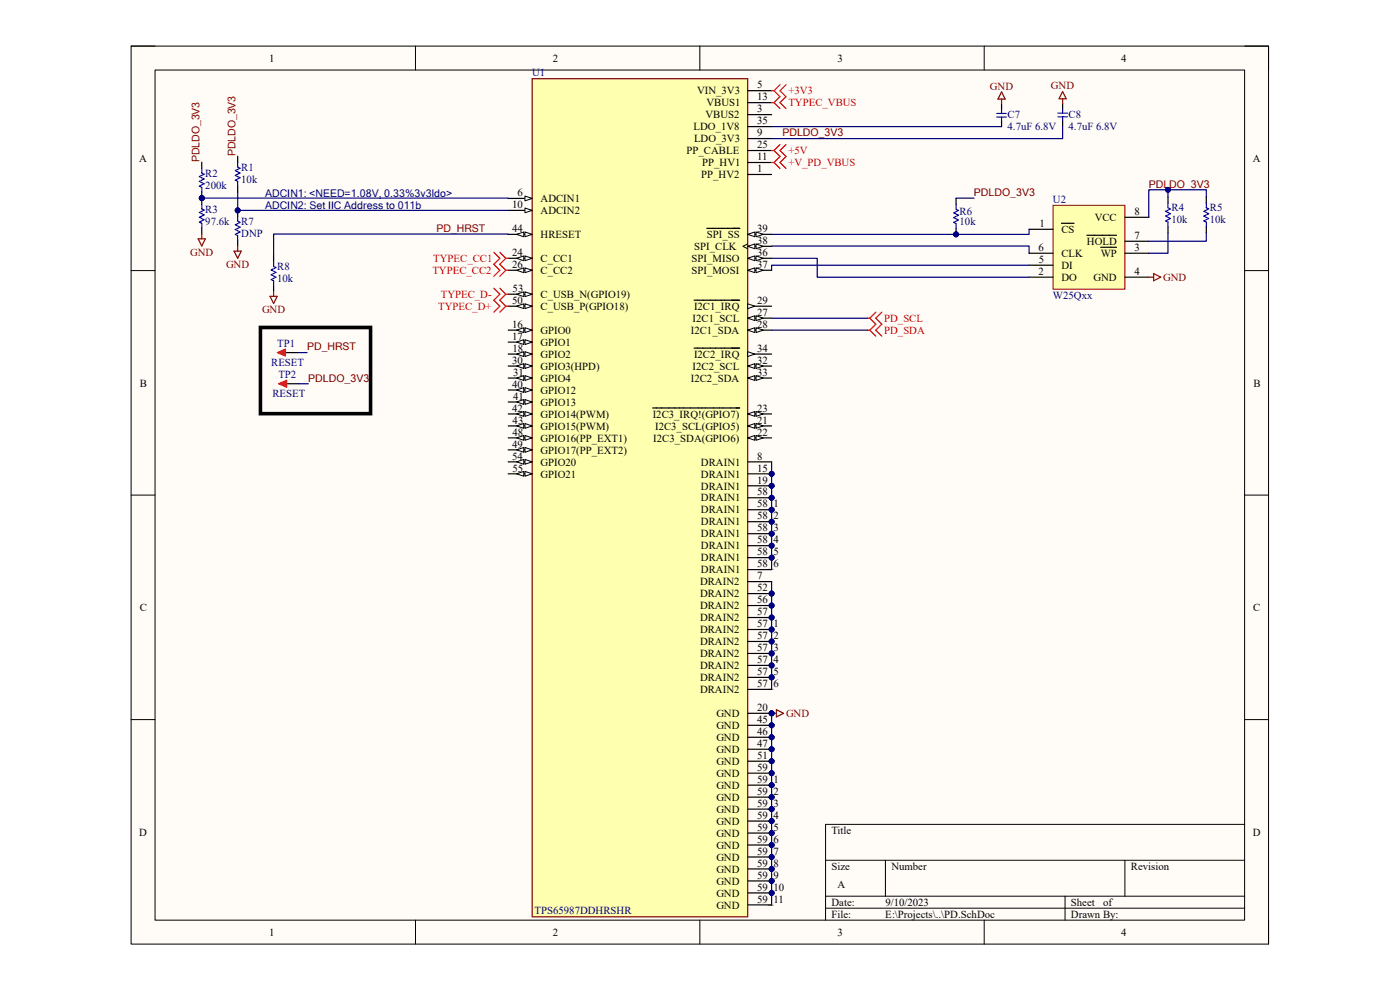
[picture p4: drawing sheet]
<svg xmlns="http://www.w3.org/2000/svg" width="297mm" height="210mm" viewBox="0 0 297 210" stroke-linecap="round" stroke-linejoin="round" font-family="sans-serif">
<path d="M27.8 9.8h241.3v190.5h-241.3z" fill-rule="evenodd" fill="#fffcf8"/>
<path d="M27.8 9.8h241.3v190.5h-241.3z" fill="none" stroke="#000" stroke-width=".21"/>
<path d="M32.9 14.9h231.1v180.3h-231.1z" fill-rule="evenodd" fill="#fffcf8"/>
<g fill="none" stroke="#000" stroke-width=".21">
<path d="M27.8 9.8h5.1M32.9 14.9h231.1v180.3h-231.1zM88.1 9.8v5.1M148.5 9.8v5.1M208.8 9.8v5.1M264 9.8h5.1v5.1M27.8 57.4h5.1M264 57.4h5.1M27.8 105h5.1M264 105h5.1M27.8 152.7h5.1M264 152.7h5.1"/>
<path d="M264 174.9h-88.9v20.3M88.1 195.2v5.1M148.5 195.2v5.1M175.1 182.5h88.9M175.1 190.1h88.9M175.1 192.7h88.9M187.8 182.5v7.6M208.8 195.2v5.1M225.9 190.1v5.1M238.6 182.5v7.6M269.1 195.2v5.1"/>
</g>
<circle cx="163.7" cy="100.5" r=".51" fill="#000080"/>
<circle cx="163.7" cy="100.5" r=".51" fill="none" stroke="#000080" stroke-width=".21"/>
<circle cx="163.7" cy="103.1" r=".51" fill="#000080"/>
<circle cx="163.7" cy="103.1" r=".51" fill="none" stroke="#000080" stroke-width=".21"/>
<circle cx="163.7" cy="105.6" r=".51" fill="#000080"/>
<circle cx="163.7" cy="105.6" r=".51" fill="none" stroke="#000080" stroke-width=".21"/>
<circle cx="163.7" cy="108.1" r=".51" fill="#000080"/>
<circle cx="163.7" cy="108.1" r=".51" fill="none" stroke="#000080" stroke-width=".21"/>
<circle cx="163.7" cy="110.7" r=".51" fill="#000080"/>
<circle cx="163.7" cy="110.7" r=".51" fill="none" stroke="#000080" stroke-width=".21"/>
<circle cx="163.7" cy="113.2" r=".51" fill="#000080"/>
<circle cx="163.7" cy="113.2" r=".51" fill="none" stroke="#000080" stroke-width=".21"/>
<circle cx="163.7" cy="115.8" r=".51" fill="#000080"/>
<circle cx="163.7" cy="115.8" r=".51" fill="none" stroke="#000080" stroke-width=".21"/>
<circle cx="163.7" cy="118.3" r=".51" fill="#000080"/>
<circle cx="163.7" cy="118.3" r=".51" fill="none" stroke="#000080" stroke-width=".21"/>
<circle cx="163.7" cy="125.9" r=".51" fill="#000080"/>
<circle cx="163.7" cy="125.9" r=".51" fill="none" stroke="#000080" stroke-width=".21"/>
<circle cx="163.7" cy="128.5" r=".51" fill="#000080"/>
<circle cx="163.7" cy="128.5" r=".51" fill="none" stroke="#000080" stroke-width=".21"/>
<circle cx="163.7" cy="131" r=".51" fill="#000080"/>
<circle cx="163.7" cy="131" r=".51" fill="none" stroke="#000080" stroke-width=".21"/>
<circle cx="163.7" cy="133.5" r=".51" fill="#000080"/>
<circle cx="163.7" cy="133.5" r=".51" fill="none" stroke="#000080" stroke-width=".21"/>
<circle cx="163.7" cy="136.1" r=".51" fill="#000080"/>
<circle cx="163.7" cy="136.1" r=".51" fill="none" stroke="#000080" stroke-width=".21"/>
<circle cx="163.7" cy="138.6" r=".51" fill="#000080"/>
<circle cx="163.7" cy="138.6" r=".51" fill="none" stroke="#000080" stroke-width=".21"/>
<circle cx="163.7" cy="141.2" r=".51" fill="#000080"/>
<circle cx="163.7" cy="141.2" r=".51" fill="none" stroke="#000080" stroke-width=".21"/>
<circle cx="163.7" cy="143.7" r=".51" fill="#000080"/>
<circle cx="163.7" cy="143.7" r=".51" fill="none" stroke="#000080" stroke-width=".21"/>
<circle cx="163.7" cy="151.3" r=".51" fill="#000080"/>
<circle cx="163.7" cy="151.3" r=".51" fill="none" stroke="#000080" stroke-width=".21"/>
<circle cx="163.7" cy="153.9" r=".51" fill="#000080"/>
<circle cx="163.7" cy="153.9" r=".51" fill="none" stroke="#000080" stroke-width=".21"/>
<circle cx="163.7" cy="156.4" r=".51" fill="#000080"/>
<circle cx="163.7" cy="156.4" r=".51" fill="none" stroke="#000080" stroke-width=".21"/>
<circle cx="163.7" cy="158.9" r=".51" fill="#000080"/>
<circle cx="163.7" cy="158.9" r=".51" fill="none" stroke="#000080" stroke-width=".21"/>
<circle cx="163.7" cy="161.5" r=".51" fill="#000080"/>
<circle cx="163.7" cy="161.5" r=".51" fill="none" stroke="#000080" stroke-width=".21"/>
<circle cx="163.7" cy="164" r=".51" fill="#000080"/>
<circle cx="163.7" cy="164" r=".51" fill="none" stroke="#000080" stroke-width=".21"/>
<circle cx="163.7" cy="166.6" r=".51" fill="#000080"/>
<circle cx="163.7" cy="166.6" r=".51" fill="none" stroke="#000080" stroke-width=".21"/>
<circle cx="163.7" cy="169.1" r=".51" fill="#000080"/>
<circle cx="163.7" cy="169.1" r=".51" fill="none" stroke="#000080" stroke-width=".21"/>
<circle cx="163.7" cy="171.6" r=".51" fill="#000080"/>
<circle cx="163.7" cy="171.6" r=".51" fill="none" stroke="#000080" stroke-width=".21"/>
<circle cx="163.7" cy="174.2" r=".51" fill="#000080"/>
<circle cx="163.7" cy="174.2" r=".51" fill="none" stroke="#000080" stroke-width=".21"/>
<circle cx="163.7" cy="176.7" r=".51" fill="#000080"/>
<circle cx="163.7" cy="176.7" r=".51" fill="none" stroke="#000080" stroke-width=".21"/>
<circle cx="163.7" cy="179.3" r=".51" fill="#000080"/>
<circle cx="163.7" cy="179.3" r=".51" fill="none" stroke="#000080" stroke-width=".21"/>
<circle cx="163.7" cy="181.8" r=".51" fill="#000080"/>
<circle cx="163.7" cy="181.8" r=".51" fill="none" stroke="#000080" stroke-width=".21"/>
<circle cx="163.7" cy="184.3" r=".51" fill="#000080"/>
<circle cx="163.7" cy="184.3" r=".51" fill="none" stroke="#000080" stroke-width=".21"/>
<circle cx="163.7" cy="186.9" r=".51" fill="#000080"/>
<circle cx="163.7" cy="186.9" r=".51" fill="none" stroke="#000080" stroke-width=".21"/>
<circle cx="163.7" cy="189.4" r=".51" fill="#000080"/>
<circle cx="163.7" cy="189.4" r=".51" fill="none" stroke="#000080" stroke-width=".21"/>
<path d="M112.9 16.7h45.7v177.8h-45.7z" fill-rule="evenodd" fill="#ffffb0"/>
<path d="M112.9 16.7h45.7v177.8h-45.7z" fill="none" stroke="#800000" stroke-width=".25"/>
<path d="M107.8 42.1h5.1" fill="none" stroke="#000" stroke-width=".25"/>
<path d="M111.4 41.6l1.5 .5-1.5 .5z" fill="#f8fcff"/>
<path d="M111.4 41.6l1.5 .5-1.5 .5z" fill="none" stroke="#000" stroke-width=".21"/>
<path d="M107.8 44.6h5.1" fill="none" stroke="#000" stroke-width=".25"/>
<path d="M111.4 44.1l1.5 .5-1.5 .5z" fill="#f8fcff"/>
<path d="M111.4 44.1l1.5 .5-1.5 .5z" fill="none" stroke="#000" stroke-width=".21"/>
<path d="M107.8 49.7h5.1" fill="none" stroke="#000" stroke-width=".25"/>
<path d="M111.4 49.2l1.5 .5-1.5 .5z" fill="#f8fcff"/>
<path d="M111.4 49.2l1.5 .5-1.5 .5z" fill="none" stroke="#000" stroke-width=".21"/>
<path d="M109.6 49.7l1.5-.5v1z" fill="#f8fcff"/>
<path d="M109.6 49.7l1.5-.5v1z" fill="none" stroke="#000" stroke-width=".21"/>
<path d="M107.8 54.8h5.1" fill="none" stroke="#000" stroke-width=".25"/>
<path d="M111.4 54.3l1.5 .5-1.5 .5z" fill="#f8fcff"/>
<path d="M111.4 54.3l1.5 .5-1.5 .5z" fill="none" stroke="#000" stroke-width=".21"/>
<path d="M109.6 54.8l1.5-.5v1z" fill="#f8fcff"/>
<path d="M109.6 54.8l1.5-.5v1z" fill="none" stroke="#000" stroke-width=".21"/>
<path d="M107.8 57.3h5.1" fill="none" stroke="#000" stroke-width=".25"/>
<path d="M111.4 56.8l1.5 .5-1.5 .5z" fill="#f8fcff"/>
<path d="M111.4 56.8l1.5 .5-1.5 .5z" fill="none" stroke="#000" stroke-width=".21"/>
<path d="M109.6 57.3l1.5-.5v1z" fill="#f8fcff"/>
<path d="M109.6 57.3l1.5-.5v1z" fill="none" stroke="#000" stroke-width=".21"/>
<path d="M107.8 62.4h5.1" fill="none" stroke="#000" stroke-width=".25"/>
<path d="M111.4 61.9l1.5 .5-1.5 .5z" fill="#f8fcff"/>
<path d="M111.4 61.9l1.5 .5-1.5 .5z" fill="none" stroke="#000" stroke-width=".21"/>
<path d="M109.6 62.4l1.5-.5v1z" fill="#f8fcff"/>
<path d="M109.6 62.4l1.5-.5v1z" fill="none" stroke="#000" stroke-width=".21"/>
<path d="M107.8 65h5.1" fill="none" stroke="#000" stroke-width=".25"/>
<path d="M111.4 64.4l1.5 .6-1.5 .5z" fill="#f8fcff"/>
<path d="M111.4 64.4l1.5 .6-1.5 .5z" fill="none" stroke="#000" stroke-width=".21"/>
<path d="M109.6 65l1.5-.6v1.1z" fill="#f8fcff"/>
<path d="M109.6 65l1.5-.6v1.1z" fill="none" stroke="#000" stroke-width=".21"/>
<path d="M107.8 70h5.1" fill="none" stroke="#000" stroke-width=".25"/>
<path d="M111.4 69.5l1.5 .5-1.5 .5z" fill="#f8fcff"/>
<path d="M111.4 69.5l1.5 .5-1.5 .5z" fill="none" stroke="#000" stroke-width=".21"/>
<path d="M109.6 70l1.5-.5v1z" fill="#f8fcff"/>
<path d="M109.6 70l1.5-.5v1z" fill="none" stroke="#000" stroke-width=".21"/>
<path d="M107.8 72.6h5.1" fill="none" stroke="#000" stroke-width=".25"/>
<path d="M111.4 72.1l1.5 .5-1.5 .5z" fill="#f8fcff"/>
<path d="M111.4 72.1l1.5 .5-1.5 .5z" fill="none" stroke="#000" stroke-width=".21"/>
<path d="M109.6 72.6l1.5-.5v1z" fill="#f8fcff"/>
<path d="M109.6 72.6l1.5-.5v1z" fill="none" stroke="#000" stroke-width=".21"/>
<path d="M107.8 75.1h5.1" fill="none" stroke="#000" stroke-width=".25"/>
<path d="M111.4 74.6l1.5 .5-1.5 .5z" fill="#f8fcff"/>
<path d="M111.4 74.6l1.5 .5-1.5 .5z" fill="none" stroke="#000" stroke-width=".21"/>
<path d="M109.6 75.1l1.5-.5v1z" fill="#f8fcff"/>
<path d="M109.6 75.1l1.5-.5v1z" fill="none" stroke="#000" stroke-width=".21"/>
<path d="M107.8 77.7h5.1" fill="none" stroke="#000" stroke-width=".25"/>
<path d="M111.4 77.1l1.5 .6-1.5 .5z" fill="#f8fcff"/>
<path d="M111.4 77.1l1.5 .6-1.5 .5z" fill="none" stroke="#000" stroke-width=".21"/>
<path d="M109.6 77.7l1.5-.6v1.1z" fill="#f8fcff"/>
<path d="M109.6 77.7l1.5-.6v1.1z" fill="none" stroke="#000" stroke-width=".21"/>
<path d="M107.8 80.2h5.1" fill="none" stroke="#000" stroke-width=".25"/>
<path d="M111.4 79.7l1.5 .5-1.5 .5z" fill="#f8fcff"/>
<path d="M111.4 79.7l1.5 .5-1.5 .5z" fill="none" stroke="#000" stroke-width=".21"/>
<path d="M109.6 80.2l1.5-.5v1z" fill="#f8fcff"/>
<path d="M109.6 80.2l1.5-.5v1z" fill="none" stroke="#000" stroke-width=".21"/>
<path d="M107.8 82.7h5.1" fill="none" stroke="#000" stroke-width=".25"/>
<path d="M111.4 82.2l1.5 .5-1.5 .5z" fill="#f8fcff"/>
<path d="M111.4 82.2l1.5 .5-1.5 .5z" fill="none" stroke="#000" stroke-width=".21"/>
<path d="M109.6 82.7l1.5-.5v1z" fill="#f8fcff"/>
<path d="M109.6 82.7l1.5-.5v1z" fill="none" stroke="#000" stroke-width=".21"/>
<path d="M107.8 85.3h5.1" fill="none" stroke="#000" stroke-width=".25"/>
<path d="M111.4 84.8l1.5 .5-1.5 .5z" fill="#f8fcff"/>
<path d="M111.4 84.8l1.5 .5-1.5 .5z" fill="none" stroke="#000" stroke-width=".21"/>
<path d="M109.6 85.3l1.5-.5v1z" fill="#f8fcff"/>
<path d="M109.6 85.3l1.5-.5v1z" fill="none" stroke="#000" stroke-width=".21"/>
<path d="M107.8 87.8h5.1" fill="none" stroke="#000" stroke-width=".25"/>
<path d="M111.4 87.3l1.5 .5-1.5 .5z" fill="#f8fcff"/>
<path d="M111.4 87.3l1.5 .5-1.5 .5z" fill="none" stroke="#000" stroke-width=".21"/>
<path d="M109.6 87.8l1.5-.5v1z" fill="#f8fcff"/>
<path d="M109.6 87.8l1.5-.5v1z" fill="none" stroke="#000" stroke-width=".21"/>
<path d="M107.8 90.4h5.1" fill="none" stroke="#000" stroke-width=".25"/>
<path d="M111.4 89.8l1.5 .6-1.5 .5z" fill="#f8fcff"/>
<path d="M111.4 89.8l1.5 .6-1.5 .5z" fill="none" stroke="#000" stroke-width=".21"/>
<path d="M109.6 90.4l1.5-.6v1.1z" fill="#f8fcff"/>
<path d="M109.6 90.4l1.5-.6v1.1z" fill="none" stroke="#000" stroke-width=".21"/>
<path d="M107.8 92.9h5.1" fill="none" stroke="#000" stroke-width=".25"/>
<path d="M111.4 92.4l1.5 .5-1.5 .5z" fill="#f8fcff"/>
<path d="M111.4 92.4l1.5 .5-1.5 .5z" fill="none" stroke="#000" stroke-width=".21"/>
<path d="M109.6 92.9l1.5-.5v1z" fill="#f8fcff"/>
<path d="M109.6 92.9l1.5-.5v1z" fill="none" stroke="#000" stroke-width=".21"/>
<path d="M107.8 95.4h5.1" fill="none" stroke="#000" stroke-width=".25"/>
<path d="M111.4 94.9l1.5 .5-1.5 .5z" fill="#f8fcff"/>
<path d="M111.4 94.9l1.5 .5-1.5 .5z" fill="none" stroke="#000" stroke-width=".21"/>
<path d="M109.6 95.4l1.5-.5v1z" fill="#f8fcff"/>
<path d="M109.6 95.4l1.5-.5v1z" fill="none" stroke="#000" stroke-width=".21"/>
<path d="M107.8 98h5.1" fill="none" stroke="#000" stroke-width=".25"/>
<path d="M111.4 97.5l1.5 .5-1.5 .5z" fill="#f8fcff"/>
<path d="M111.4 97.5l1.5 .5-1.5 .5z" fill="none" stroke="#000" stroke-width=".21"/>
<path d="M109.6 98l1.5-.5v1z" fill="#f8fcff"/>
<path d="M109.6 98l1.5-.5v1z" fill="none" stroke="#000" stroke-width=".21"/>
<path d="M107.8 100.5h5.1" fill="none" stroke="#000" stroke-width=".25"/>
<path d="M111.4 100l1.5 .5-1.5 .5z" fill="#f8fcff"/>
<path d="M111.4 100l1.5 .5-1.5 .5z" fill="none" stroke="#000" stroke-width=".21"/>
<path d="M109.6 100.5l1.5-.5v1z" fill="#f8fcff"/>
<path d="M109.6 100.5l1.5-.5v1z" fill="none" stroke="#000" stroke-width=".21"/>
<path d="M158.6 19.2h5.1M158.6 21.8h5.1M158.6 24.3h5.1M158.6 26.9h5.1M158.6 29.4h5.1M158.6 31.9h5.1M158.6 34.5h5.1M158.6 37h5.1M158.6 49.7h5.1" fill="none" stroke="#000" stroke-width=".25"/>
<path d="M158.6 49.7l1.5-.5v1z" fill="#f8fcff"/>
<path d="M158.6 49.7l1.5-.5v1z" fill="none" stroke="#000" stroke-width=".21"/>
<path d="M160.4 49.2l1.5 .5-1.5 .5z" fill="#f8fcff"/>
<path d="M160.4 49.2l1.5 .5-1.5 .5z" fill="none" stroke="#000" stroke-width=".21"/>
<path d="M149.9 48.4h7.1M158.6 52.3h5.1" fill="none" stroke="#000" stroke-width=".25"/>
<path d="M158.6 52.3l1.5-.6v1.1z" fill="#f8fcff"/>
<path d="M158.6 52.3l1.5-.6v1.1z" fill="none" stroke="#000" stroke-width=".21"/>
<path d="M160.4 51.7l1.5 .6-1.5 .5z" fill="#f8fcff"/>
<path d="M158.6 51.7l-1 .6 1 .5M160.4 51.7l1.5 .6-1.5 .5z" fill="none" stroke="#000" stroke-width=".21"/>
<path d="M158.6 54.8h5.1" fill="none" stroke="#000" stroke-width=".25"/>
<path d="M158.6 54.8l1.5-.5v1z" fill="#f8fcff"/>
<path d="M158.6 54.8l1.5-.5v1z" fill="none" stroke="#000" stroke-width=".21"/>
<path d="M160.4 54.3l1.5 .5-1.5 .5z" fill="#f8fcff"/>
<path d="M160.4 54.3l1.5 .5-1.5 .5z" fill="none" stroke="#000" stroke-width=".21"/>
<path d="M158.6 57.3h5.1" fill="none" stroke="#000" stroke-width=".25"/>
<path d="M158.6 57.3l1.5-.5v1z" fill="#f8fcff"/>
<path d="M158.6 57.3l1.5-.5v1z" fill="none" stroke="#000" stroke-width=".21"/>
<path d="M160.4 56.8l1.5 .5-1.5 .5z" fill="#f8fcff"/>
<path d="M160.4 56.8l1.5 .5-1.5 .5z" fill="none" stroke="#000" stroke-width=".21"/>
<path d="M158.6 65h5.1" fill="none" stroke="#000" stroke-width=".25"/>
<path d="M158.6 64.4l1.5 .6-1.5 .5z" fill="#f8fcff"/>
<path d="M158.6 64.4l1.5 .6-1.5 .5z" fill="none" stroke="#000" stroke-width=".21"/>
<path d="M147.2 63.7h9.7M158.6 67.5h5.1" fill="none" stroke="#000" stroke-width=".25"/>
<path d="M158.6 67.5l1.5-.5v1z" fill="#f8fcff"/>
<path d="M158.6 67.5l1.5-.5v1z" fill="none" stroke="#000" stroke-width=".21"/>
<path d="M160.4 67l1.5 .5-1.5 .5z" fill="#f8fcff"/>
<path d="M160.4 67l1.5 .5-1.5 .5z" fill="none" stroke="#000" stroke-width=".21"/>
<path d="M158.6 70h5.1" fill="none" stroke="#000" stroke-width=".25"/>
<path d="M158.6 70l1.5-.5v1z" fill="#f8fcff"/>
<path d="M158.6 70l1.5-.5v1z" fill="none" stroke="#000" stroke-width=".21"/>
<path d="M160.4 69.5l1.5 .5-1.5 .5z" fill="#f8fcff"/>
<path d="M160.4 69.5l1.5 .5-1.5 .5z" fill="none" stroke="#000" stroke-width=".21"/>
<path d="M158.6 75.1h5.1" fill="none" stroke="#000" stroke-width=".25"/>
<path d="M158.6 74.6l1.5 .5-1.5 .5z" fill="#f8fcff"/>
<path d="M158.6 74.6l1.5 .5-1.5 .5z" fill="none" stroke="#000" stroke-width=".21"/>
<path d="M147.2 73.8h9.7M158.6 77.7h5.1" fill="none" stroke="#000" stroke-width=".25"/>
<path d="M158.6 77.7l1.5-.6v1.1z" fill="#f8fcff"/>
<path d="M158.6 77.7l1.5-.6v1.1z" fill="none" stroke="#000" stroke-width=".21"/>
<path d="M160.4 77.1l1.5 .6-1.5 .5z" fill="#f8fcff"/>
<path d="M160.4 77.1l1.5 .6-1.5 .5z" fill="none" stroke="#000" stroke-width=".21"/>
<path d="M158.6 80.2h5.1" fill="none" stroke="#000" stroke-width=".25"/>
<path d="M158.6 80.2l1.5-.5v1z" fill="#f8fcff"/>
<path d="M158.6 80.2l1.5-.5v1z" fill="none" stroke="#000" stroke-width=".21"/>
<path d="M160.4 79.7l1.5 .5-1.5 .5z" fill="#f8fcff"/>
<path d="M160.4 79.7l1.5 .5-1.5 .5z" fill="none" stroke="#000" stroke-width=".21"/>
<path d="M158.6 87.8h5.1" fill="none" stroke="#000" stroke-width=".25"/>
<path d="M158.6 87.8l1.5-.5v1z" fill="#f8fcff"/>
<path d="M158.6 87.8l1.5-.5v1z" fill="none" stroke="#000" stroke-width=".21"/>
<path d="M160.4 87.3l1.5 .5-1.5 .5z" fill="#f8fcff"/>
<path d="M160.4 87.3l1.5 .5-1.5 .5z" fill="none" stroke="#000" stroke-width=".21"/>
<path d="M138.5 86.5h18.4M158.6 90.4h5.1" fill="none" stroke="#000" stroke-width=".25"/>
<path d="M158.6 90.4l1.5-.6v1.1z" fill="#f8fcff"/>
<path d="M158.6 90.4l1.5-.6v1.1z" fill="none" stroke="#000" stroke-width=".21"/>
<path d="M160.4 89.8l1.5 .6-1.5 .5z" fill="#f8fcff"/>
<path d="M160.4 89.8l1.5 .6-1.5 .5z" fill="none" stroke="#000" stroke-width=".21"/>
<path d="M158.6 92.9h5.1" fill="none" stroke="#000" stroke-width=".25"/>
<path d="M158.6 92.9l1.5-.5v1z" fill="#f8fcff"/>
<path d="M158.6 92.9l1.5-.5v1z" fill="none" stroke="#000" stroke-width=".21"/>
<path d="M160.4 92.4l1.5 .5-1.5 .5z" fill="#f8fcff"/>
<path d="M160.4 92.4l1.5 .5-1.5 .5z" fill="none" stroke="#000" stroke-width=".21"/>
<path d="M158.6 98h5.1M158.6 100.5h5.1" fill="none" stroke="#000" stroke-width=".25"/>
<circle cx="163.7" cy="100.5" r=".51" fill="#000080"/>
<circle cx="163.7" cy="100.5" r=".51" fill="none" stroke="#000080" stroke-width=".21"/>
<path d="M158.6 103.1h5.1" fill="none" stroke="#000" stroke-width=".25"/>
<circle cx="163.7" cy="103.1" r=".51" fill="#000080"/>
<circle cx="163.7" cy="103.1" r=".51" fill="none" stroke="#000080" stroke-width=".21"/>
<path d="M158.6 105.6h5.1" fill="none" stroke="#000" stroke-width=".25"/>
<circle cx="163.7" cy="105.6" r=".51" fill="#000080"/>
<circle cx="163.7" cy="105.6" r=".51" fill="none" stroke="#000080" stroke-width=".21"/>
<path d="M158.6 108.1h5.1" fill="none" stroke="#000" stroke-width=".25"/>
<circle cx="163.7" cy="108.1" r=".51" fill="#000080"/>
<circle cx="163.7" cy="108.1" r=".51" fill="none" stroke="#000080" stroke-width=".21"/>
<path d="M158.6 110.7h5.1" fill="none" stroke="#000" stroke-width=".25"/>
<circle cx="163.7" cy="110.7" r=".51" fill="#000080"/>
<circle cx="163.7" cy="110.7" r=".51" fill="none" stroke="#000080" stroke-width=".21"/>
<path d="M158.6 113.2h5.1" fill="none" stroke="#000" stroke-width=".25"/>
<circle cx="163.7" cy="113.2" r=".51" fill="#000080"/>
<circle cx="163.7" cy="113.2" r=".51" fill="none" stroke="#000080" stroke-width=".21"/>
<path d="M158.6 115.8h5.1" fill="none" stroke="#000" stroke-width=".25"/>
<circle cx="163.7" cy="115.8" r=".51" fill="#000080"/>
<circle cx="163.7" cy="115.8" r=".51" fill="none" stroke="#000080" stroke-width=".21"/>
<path d="M158.6 118.3h5.1" fill="none" stroke="#000" stroke-width=".25"/>
<circle cx="163.7" cy="118.3" r=".51" fill="#000080"/>
<circle cx="163.7" cy="118.3" r=".51" fill="none" stroke="#000080" stroke-width=".21"/>
<path d="M158.6 120.8h5.1M158.6 123.4h5.1M158.6 125.9h5.1" fill="none" stroke="#000" stroke-width=".25"/>
<circle cx="163.7" cy="125.9" r=".51" fill="#000080"/>
<circle cx="163.7" cy="125.9" r=".51" fill="none" stroke="#000080" stroke-width=".21"/>
<path d="M158.6 128.5h5.1" fill="none" stroke="#000" stroke-width=".25"/>
<circle cx="163.7" cy="128.5" r=".51" fill="#000080"/>
<circle cx="163.7" cy="128.5" r=".51" fill="none" stroke="#000080" stroke-width=".21"/>
<path d="M158.6 131h5.1" fill="none" stroke="#000" stroke-width=".25"/>
<circle cx="163.7" cy="131" r=".51" fill="#000080"/>
<circle cx="163.7" cy="131" r=".51" fill="none" stroke="#000080" stroke-width=".21"/>
<path d="M158.6 133.5h5.1" fill="none" stroke="#000" stroke-width=".25"/>
<circle cx="163.7" cy="133.5" r=".51" fill="#000080"/>
<circle cx="163.7" cy="133.5" r=".51" fill="none" stroke="#000080" stroke-width=".21"/>
<path d="M158.6 136.1h5.1" fill="none" stroke="#000" stroke-width=".25"/>
<circle cx="163.7" cy="136.1" r=".51" fill="#000080"/>
<circle cx="163.7" cy="136.1" r=".51" fill="none" stroke="#000080" stroke-width=".21"/>
<path d="M158.6 138.6h5.1" fill="none" stroke="#000" stroke-width=".25"/>
<circle cx="163.7" cy="138.6" r=".51" fill="#000080"/>
<circle cx="163.7" cy="138.6" r=".51" fill="none" stroke="#000080" stroke-width=".21"/>
<path d="M158.6 141.2h5.1" fill="none" stroke="#000" stroke-width=".25"/>
<circle cx="163.7" cy="141.2" r=".51" fill="#000080"/>
<circle cx="163.7" cy="141.2" r=".51" fill="none" stroke="#000080" stroke-width=".21"/>
<path d="M158.6 143.7h5.1" fill="none" stroke="#000" stroke-width=".25"/>
<circle cx="163.7" cy="143.7" r=".51" fill="#000080"/>
<circle cx="163.7" cy="143.7" r=".51" fill="none" stroke="#000080" stroke-width=".21"/>
<path d="M158.6 146.2h5.1M158.6 151.3h5.1" fill="none" stroke="#000" stroke-width=".25"/>
<circle cx="163.7" cy="151.3" r=".51" fill="#000080"/>
<circle cx="163.7" cy="151.3" r=".51" fill="none" stroke="#000080" stroke-width=".21"/>
<path d="M158.6 153.9h5.1" fill="none" stroke="#000" stroke-width=".25"/>
<circle cx="163.7" cy="153.9" r=".51" fill="#000080"/>
<circle cx="163.7" cy="153.9" r=".51" fill="none" stroke="#000080" stroke-width=".21"/>
<path d="M158.6 156.4h5.1" fill="none" stroke="#000" stroke-width=".25"/>
<circle cx="163.7" cy="156.4" r=".51" fill="#000080"/>
<circle cx="163.7" cy="156.4" r=".51" fill="none" stroke="#000080" stroke-width=".21"/>
<path d="M158.6 158.9h5.1" fill="none" stroke="#000" stroke-width=".25"/>
<circle cx="163.7" cy="158.9" r=".51" fill="#000080"/>
<circle cx="163.7" cy="158.9" r=".51" fill="none" stroke="#000080" stroke-width=".21"/>
<path d="M158.6 161.5h5.1" fill="none" stroke="#000" stroke-width=".25"/>
<circle cx="163.7" cy="161.5" r=".51" fill="#000080"/>
<circle cx="163.7" cy="161.5" r=".51" fill="none" stroke="#000080" stroke-width=".21"/>
<path d="M158.6 164h5.1" fill="none" stroke="#000" stroke-width=".25"/>
<circle cx="163.7" cy="164" r=".51" fill="#000080"/>
<circle cx="163.7" cy="164" r=".51" fill="none" stroke="#000080" stroke-width=".21"/>
<path d="M158.6 166.6h5.1" fill="none" stroke="#000" stroke-width=".25"/>
<circle cx="163.7" cy="166.6" r=".51" fill="#000080"/>
<circle cx="163.7" cy="166.6" r=".51" fill="none" stroke="#000080" stroke-width=".21"/>
<path d="M158.6 169.1h5.1" fill="none" stroke="#000" stroke-width=".25"/>
<circle cx="163.7" cy="169.1" r=".51" fill="#000080"/>
<circle cx="163.7" cy="169.1" r=".51" fill="none" stroke="#000080" stroke-width=".21"/>
<path d="M158.6 171.6h5.1" fill="none" stroke="#000" stroke-width=".25"/>
<circle cx="163.7" cy="171.6" r=".51" fill="#000080"/>
<circle cx="163.7" cy="171.6" r=".51" fill="none" stroke="#000080" stroke-width=".21"/>
<path d="M158.6 174.2h5.1" fill="none" stroke="#000" stroke-width=".25"/>
<circle cx="163.7" cy="174.2" r=".51" fill="#000080"/>
<circle cx="163.7" cy="174.2" r=".51" fill="none" stroke="#000080" stroke-width=".21"/>
<path d="M158.6 176.7h5.1" fill="none" stroke="#000" stroke-width=".25"/>
<circle cx="163.7" cy="176.7" r=".51" fill="#000080"/>
<circle cx="163.7" cy="176.7" r=".51" fill="none" stroke="#000080" stroke-width=".21"/>
<path d="M158.6 179.3h5.1" fill="none" stroke="#000" stroke-width=".25"/>
<circle cx="163.7" cy="179.3" r=".51" fill="#000080"/>
<circle cx="163.7" cy="179.3" r=".51" fill="none" stroke="#000080" stroke-width=".21"/>
<path d="M158.6 181.8h5.1" fill="none" stroke="#000" stroke-width=".25"/>
<circle cx="163.7" cy="181.8" r=".51" fill="#000080"/>
<circle cx="163.7" cy="181.8" r=".51" fill="none" stroke="#000080" stroke-width=".21"/>
<path d="M158.6 184.3h5.1" fill="none" stroke="#000" stroke-width=".25"/>
<circle cx="163.7" cy="184.3" r=".51" fill="#000080"/>
<circle cx="163.7" cy="184.3" r=".51" fill="none" stroke="#000080" stroke-width=".21"/>
<path d="M158.6 186.9h5.1" fill="none" stroke="#000" stroke-width=".25"/>
<circle cx="163.7" cy="186.9" r=".51" fill="#000080"/>
<circle cx="163.7" cy="186.9" r=".51" fill="none" stroke="#000080" stroke-width=".21"/>
<path d="M158.6 189.4h5.1" fill="none" stroke="#000" stroke-width=".25"/>
<circle cx="163.7" cy="189.4" r=".51" fill="#000080"/>
<circle cx="163.7" cy="189.4" r=".51" fill="none" stroke="#000080" stroke-width=".21"/>
<path d="M158.6 192h5.1" fill="none" stroke="#000" stroke-width=".25"/>
<path d="M104.8 53.5l1.2 1.3-1.2 1.3 1.2 1.2-1.2 1.3M106 53.5l1.3 1.3M107.3 54.8l-1.3 1.3 1.3 1.2M107.3 54.8h.5M107.3 57.3l-1.3 1.3M107.3 57.3h.5" fill="none" stroke="#f00" stroke-width=".25"/>
<path d="M223.4 43.6h15.2v17.7h-15.2z" fill-rule="evenodd" fill="#ffffb0"/>
<path d="M223.4 43.6h15.2v17.7h-15.2z" fill="none" stroke="#800000" stroke-width=".21"/>
<path d="M218.3 48.6h5.1M218.3 58.8h5.1M218.3 53.7h5.1M218.3 56.3h5.1M225.2 47.4h2.7M230.6 49.9h6.3M233.5 52.5h3.4M238.6 58.8h5.1M238.6 53.7h5.1M238.6 51.2h5.1M238.6 46.1h5.1" fill="none" stroke="#000" stroke-width=".25"/>
<path d="M163.7 151.3h1M164.7 150.6l1.5 .7-1.5 .8z" fill="none" stroke="#800000" stroke-width=".25"/>
<circle cx="163.7" cy="151.3" r=".51" fill="#000080"/>
<circle cx="163.7" cy="151.3" r=".51" fill="none" stroke="#000080" stroke-width=".21"/>
<path d="M225.4 19.4l.8 1.6h-1.5zM225.4 21v1M243.7 58.8h1M244.7 58l1.6 .8-1.6 .8z" fill="none" stroke="#800000" stroke-width=".25"/>
<path d="M163.7 34.5h.5M164.2 34.5l1.3 1.2M165.5 33.2l-1.3 1.3M166.7 33.2l-1.2 1.3 1.2 1.2M104.8 63.7l1.2 1.3-1.2 1.2M106 63.7l1.3 1.3M107.3 65l-1.3 1.2M107.3 65h.5" fill="none" stroke="#f00" stroke-width=".25"/>
<path d="M225.4 22v1.2M225.4 25.5v1.3" fill="none" stroke="#000" stroke-width=".25"/>
<path d="M224.4 24.8h2.1M224.4 24h2.1M225.4 23.2v.8M225.4 24.8v.7" fill="none" stroke="#00f" stroke-width=".25"/>
<circle cx="42.8" cy="42" r=".51" fill="#000080"/>
<circle cx="42.8" cy="42" r=".51" fill="none" stroke="#000080" stroke-width=".21"/>
<path d="M42.8 40.8v1.2" fill="none" stroke="#000" stroke-width=".25"/>
<circle cx="42.8" cy="42" r=".51" fill="#000080"/>
<circle cx="42.8" cy="42" r=".51" fill="none" stroke="#000080" stroke-width=".21"/>
<path d="M42.8 34.4v1.3" fill="none" stroke="#000" stroke-width=".25"/>
<path d="M42.8 35.7v1l.5 .3-1 .5 1 .5-1 .5 1 .5-1 .5 .5 .2v1.1" fill="none" stroke="#00f" stroke-width=".25"/>
<circle cx="42.8" cy="42" r=".51" fill="#000080"/>
<circle cx="42.8" cy="42" r=".51" fill="none" stroke="#000080" stroke-width=".21"/>
<path d="M42.8 42v1.3M42.8 48.4v1.3" fill="none" stroke="#000" stroke-width=".25"/>
<circle cx="42.8" cy="42" r=".51" fill="#000080"/>
<circle cx="42.8" cy="42" r=".51" fill="none" stroke="#000080" stroke-width=".21"/>
<path d="M50.4 34.4v1l.5 .3-1 .5 1 .5-1 .5 1 .5-1 .5 .5 .3v1M42.8 43.3v1l.5 .3-1 .5 1 .5-1 .5 1 .5-1 .5 .5 .3v1" fill="none" stroke="#00f" stroke-width=".25"/>
<path d="M42 50.7h1.6l-.8 1.5zM42.8 49.7v1" fill="none" stroke="#800000" stroke-width=".25"/>
<path d="M50.4 33.1v1.3M50.4 39.5v1.3" fill="none" stroke="#000" stroke-width=".25"/>
<circle cx="50.4" cy="44.6" r=".51" fill="#000080"/>
<circle cx="50.4" cy="44.6" r=".51" fill="none" stroke="#000080" stroke-width=".21"/>
<path d="M50.4 44.6v1.3M50.4 51v1.3" fill="none" stroke="#000" stroke-width=".25"/>
<circle cx="50.4" cy="44.6" r=".51" fill="#000080"/>
<circle cx="50.4" cy="44.6" r=".51" fill="none" stroke="#000080" stroke-width=".21"/>
<path d="M50.4 45.9v1l.5 .3-1 .5 1 .5-1 .5 1 .5-1 .5 .5 .3v1M58 55.5v1l.5 .3-1 .5 1 .5-1 .5 1 .5-1 .5 .5 .3v1M247.8 43.1v1l.5 .2-1 .5 1 .5-1 .5 1 .6-1 .5 .5 .2v1M255.9 43.1v1l.5 .2-1 .5 1 .5-1 .5 1 .6-1 .5 .5 .2v1" fill="none" stroke="#00f" stroke-width=".25"/>
<path d="M49.7 53.3h1.5l-.8 1.5zM50.4 52.3v1M57.3 62.9h1.5l-.8 1.5zM58 61.8v1.1" fill="none" stroke="#800000" stroke-width=".25"/>
<path d="M58 54.2v1.3M247.8 41.8v1.3M247.8 48.1v1.3M255.9 41.8v1.3M255.9 48.1v1.3M58 60.6v1.2M60.6 74.8h2.5" fill="none" stroke="#000" stroke-width=".25"/>
<path d="M184 70h.5M184 67.5h.5M184.5 70l1.3 1.3M184.5 67.5l1.3 1.3-1.3 1.2M185.8 66.2l-1.3 1.3M187.1 66.2l-1.3 1.3 1.3 1.3-1.3 1.2 1.3 1.3" fill="none" stroke="#f00" stroke-width=".25"/>
<path d="M58.8 74.8l1.8-.8v1.6z" fill="#f00"/>
<path d="M58.8 74.8l1.8-.8v1.6z" fill="none" stroke="#f00" stroke-width=".21"/>
<path d="M60.8 81.4h2.6" fill="none" stroke="#000" stroke-width=".25"/>
<path d="M59.1 81.4l1.7-.8v1.6z" fill="#f00"/>
<path d="M59.1 81.4l1.7-.8v1.6z" fill="none" stroke="#f00" stroke-width=".21"/>
<path d="M55.3 69.5h23.3v18.3h-23.3z" fill="none" stroke="#000" stroke-width=".76"/>
<circle cx="202.8" cy="49.7" r=".51" fill="#000080"/>
<circle cx="202.8" cy="49.7" r=".51" fill="none" stroke="#000080" stroke-width=".21"/>
<path d="M202.8 48.5v1.2" fill="none" stroke="#000" stroke-width=".25"/>
<circle cx="202.8" cy="49.7" r=".51" fill="#000080"/>
<circle cx="202.8" cy="49.7" r=".51" fill="none" stroke="#000080" stroke-width=".21"/>
<path d="M202.8 42.1v1.3" fill="none" stroke="#000" stroke-width=".25"/>
<path d="M202.8 43.4v1l.5 .2-1 .5 1 .6-1 .5 1 .5-1 .5 .5 .2v1.1" fill="none" stroke="#00f" stroke-width=".25"/>
<g fill="none" stroke="#f00" stroke-width=".25">
<path d="M163.7 19.2h.5M164.2 19.2l1.3 1.3-1.3 1.3M165.5 18l-1.3 1.2M166.7 18l-1.2 1.2 1.2 1.3-1.2 1.3 1.2 1.2M163.7 31.9h.5M163.7 21.8h.5M164.2 31.9l1.3 1.3M164.2 21.8l1.3 1.2M165.5 30.7l-1.3 1.2M166.7 30.7l-1.2 1.2 1.2 1.3M104.8 61.1l1.2 1.3-1.2 1.3M106 61.1l1.3 1.3"/>
<path d="M107.3 62.4l-1.3 1.3M107.3 62.4h.5"/>
</g>
<path d="M163.7 151.3v40.7" fill="none" stroke="#000080" stroke-width=".25"/>
<circle cx="163.7" cy="151.3" r=".51" fill="#000080"/>
<circle cx="163.7" cy="151.3" r=".51" fill="none" stroke="#000080" stroke-width=".21"/>
<circle cx="163.7" cy="153.9" r=".51" fill="#000080"/>
<circle cx="163.7" cy="153.9" r=".51" fill="none" stroke="#000080" stroke-width=".21"/>
<circle cx="163.7" cy="156.4" r=".51" fill="#000080"/>
<circle cx="163.7" cy="156.4" r=".51" fill="none" stroke="#000080" stroke-width=".21"/>
<circle cx="163.7" cy="158.9" r=".51" fill="#000080"/>
<circle cx="163.7" cy="158.9" r=".51" fill="none" stroke="#000080" stroke-width=".21"/>
<circle cx="163.7" cy="161.5" r=".51" fill="#000080"/>
<circle cx="163.7" cy="161.5" r=".51" fill="none" stroke="#000080" stroke-width=".21"/>
<circle cx="163.7" cy="164" r=".51" fill="#000080"/>
<circle cx="163.7" cy="164" r=".51" fill="none" stroke="#000080" stroke-width=".21"/>
<circle cx="163.7" cy="166.6" r=".51" fill="#000080"/>
<circle cx="163.7" cy="166.6" r=".51" fill="none" stroke="#000080" stroke-width=".21"/>
<circle cx="163.7" cy="169.1" r=".51" fill="#000080"/>
<circle cx="163.7" cy="169.1" r=".51" fill="none" stroke="#000080" stroke-width=".21"/>
<circle cx="163.7" cy="171.6" r=".51" fill="#000080"/>
<circle cx="163.7" cy="171.6" r=".51" fill="none" stroke="#000080" stroke-width=".21"/>
<circle cx="163.7" cy="174.2" r=".51" fill="#000080"/>
<circle cx="163.7" cy="174.2" r=".51" fill="none" stroke="#000080" stroke-width=".21"/>
<circle cx="163.7" cy="176.7" r=".51" fill="#000080"/>
<circle cx="163.7" cy="176.7" r=".51" fill="none" stroke="#000080" stroke-width=".21"/>
<circle cx="163.7" cy="179.3" r=".51" fill="#000080"/>
<circle cx="163.7" cy="179.3" r=".51" fill="none" stroke="#000080" stroke-width=".21"/>
<circle cx="163.7" cy="181.8" r=".51" fill="#000080"/>
<circle cx="163.7" cy="181.8" r=".51" fill="none" stroke="#000080" stroke-width=".21"/>
<circle cx="163.7" cy="184.3" r=".51" fill="#000080"/>
<circle cx="163.7" cy="184.3" r=".51" fill="none" stroke="#000080" stroke-width=".21"/>
<circle cx="163.7" cy="186.9" r=".51" fill="#000080"/>
<circle cx="163.7" cy="186.9" r=".51" fill="none" stroke="#000080" stroke-width=".21"/>
<circle cx="163.7" cy="189.4" r=".51" fill="#000080"/>
<circle cx="163.7" cy="189.4" r=".51" fill="none" stroke="#000080" stroke-width=".21"/>
<path d="M163.7 123.4v22.8" fill="none" stroke="#000080" stroke-width=".25"/>
<circle cx="163.7" cy="125.9" r=".51" fill="#000080"/>
<circle cx="163.7" cy="125.9" r=".51" fill="none" stroke="#000080" stroke-width=".21"/>
<circle cx="163.7" cy="128.5" r=".51" fill="#000080"/>
<circle cx="163.7" cy="128.5" r=".51" fill="none" stroke="#000080" stroke-width=".21"/>
<circle cx="163.7" cy="131" r=".51" fill="#000080"/>
<circle cx="163.7" cy="131" r=".51" fill="none" stroke="#000080" stroke-width=".21"/>
<circle cx="163.7" cy="133.5" r=".51" fill="#000080"/>
<circle cx="163.7" cy="133.5" r=".51" fill="none" stroke="#000080" stroke-width=".21"/>
<circle cx="163.7" cy="136.1" r=".51" fill="#000080"/>
<circle cx="163.7" cy="136.1" r=".51" fill="none" stroke="#000080" stroke-width=".21"/>
<circle cx="163.7" cy="138.6" r=".51" fill="#000080"/>
<circle cx="163.7" cy="138.6" r=".51" fill="none" stroke="#000080" stroke-width=".21"/>
<circle cx="163.7" cy="141.2" r=".51" fill="#000080"/>
<circle cx="163.7" cy="141.2" r=".51" fill="none" stroke="#000080" stroke-width=".21"/>
<circle cx="163.7" cy="143.7" r=".51" fill="#000080"/>
<circle cx="163.7" cy="143.7" r=".51" fill="none" stroke="#000080" stroke-width=".21"/>
<path d="M163.7 98v22.8" fill="none" stroke="#000080" stroke-width=".25"/>
<circle cx="163.7" cy="118.3" r=".51" fill="#000080"/>
<circle cx="163.7" cy="118.3" r=".51" fill="none" stroke="#000080" stroke-width=".21"/>
<circle cx="163.7" cy="115.8" r=".51" fill="#000080"/>
<circle cx="163.7" cy="115.8" r=".51" fill="none" stroke="#000080" stroke-width=".21"/>
<circle cx="163.7" cy="113.2" r=".51" fill="#000080"/>
<circle cx="163.7" cy="113.2" r=".51" fill="none" stroke="#000080" stroke-width=".21"/>
<circle cx="163.7" cy="110.7" r=".51" fill="#000080"/>
<circle cx="163.7" cy="110.7" r=".51" fill="none" stroke="#000080" stroke-width=".21"/>
<circle cx="163.7" cy="108.1" r=".51" fill="#000080"/>
<circle cx="163.7" cy="108.1" r=".51" fill="none" stroke="#000080" stroke-width=".21"/>
<circle cx="163.7" cy="105.6" r=".51" fill="#000080"/>
<circle cx="163.7" cy="105.6" r=".51" fill="none" stroke="#000080" stroke-width=".21"/>
<circle cx="163.7" cy="103.1" r=".51" fill="#000080"/>
<circle cx="163.7" cy="103.1" r=".51" fill="none" stroke="#000080" stroke-width=".21"/>
<circle cx="163.7" cy="100.5" r=".51" fill="#000080"/>
<circle cx="163.7" cy="100.5" r=".51" fill="none" stroke="#000080" stroke-width=".21"/>
<path d="M163.7 54.8h9.7v4h44.9M163.7 52.3l54.6-.1v1.5M218.3 48.6v1.1h-54.6" fill="none" stroke="#000080" stroke-width=".25"/>
<circle cx="202.8" cy="49.7" r=".51" fill="#000080"/>
<circle cx="202.8" cy="49.7" r=".51" fill="none" stroke="#000080" stroke-width=".21"/>
<path d="M225.4 26.8v2.6h-61.7M42.8 42l65 .1M218.3 56.3h-54.6v1" fill="none" stroke="#000080" stroke-width=".25"/>
<circle cx="42.8" cy="42" r=".51" fill="#000080"/>
<circle cx="42.8" cy="42" r=".51" fill="none" stroke="#000080" stroke-width=".21"/>
<path d="M50.4 40.8v3.8h57.4" fill="none" stroke="#000080" stroke-width=".25"/>
<circle cx="50.4" cy="44.6" r=".51" fill="#000080"/>
<circle cx="50.4" cy="44.6" r=".51" fill="none" stroke="#000080" stroke-width=".21"/>
<path d="M247.8 40.3v1.5" fill="none" stroke="#000080" stroke-width=".25"/>
<circle cx="247.8" cy="40.3" r=".51" fill="#000080"/>
<circle cx="247.8" cy="40.3" r=".51" fill="none" stroke="#000080" stroke-width=".21"/>
<path d="M255.9 41.8v-1.5h-12.2v5.8" fill="none" stroke="#000080" stroke-width=".25"/>
<circle cx="247.8" cy="40.3" r=".51" fill="#000080"/>
<circle cx="247.8" cy="40.3" r=".51" fill="none" stroke="#000080" stroke-width=".21"/>
<path d="M163.7 26.9h48.8M107.8 49.7h-49.8v4.5M206.6 42l-3.8 .1M247.8 49.4v4.3h-4.1M255.9 49.4v1.8h-12.2M63.1 74.8h2.1M163.7 70h20.3M163.7 67.5h20.3M63.4 81.4h2" fill="none" stroke="#000080" stroke-width=".25"/>
<path d="M212.5 22v1.3M212.5 25.6v1.3" fill="none" stroke="#000" stroke-width=".25"/>
<path d="M211.5 24.8h2M211.5 24.1h2M212.5 23.3v.8M212.5 24.8v.8" fill="none" stroke="#00f" stroke-width=".25"/>
<path d="M212.5 19.5l.7 1.5h-1.5zM212.5 21v1" fill="none" stroke="#800000" stroke-width=".25"/>
<g font-size="2.3">
<text x="57.1" y="13.1">1</text>
<text x="117.3" y="13.1">2</text>
<text x="177.7" y="13.1">3</text>
<text x="237.9" y="13.1">4</text>
<text x="147.9" y="20">VIN_3V3</text>
<text x="149.9" y="22.6">VBUS1</text>
<text x="160.7" y="18.8">5</text>
<text x="160.7" y="21.3">13</text>
<text x="160.7" y="23.8">3</text>
<text x="147.2" y="27.6">LDO_1V8</text>
<text x="149.6" y="25.1">VBUS2</text>
<text x="160.7" y="26.4">35</text>
<text x="160.7" y="28.9">9</text>
<text x="29.5" y="34.4">A</text>
<text x="145.7" y="32.7">PP_CABLE</text>
<text x="147.2" y="30.2">LDO_3V3</text>
<text x="149" y="35.3">PP_HV1</text>
<text x="160.7" y="31.5">25</text>
<text x="160.7" y="34">11</text>
<text x="265.8" y="34.4">A</text>
<text x="109.8" y="41.6">6</text>
<text x="148.8" y="37.8">PP_HV2</text>
<text x="160.7" y="36.5">1</text>
<text x="108.7" y="44.2">10</text>
<text x="114.7" y="42.9">ADCIN1</text>
<text x="114.7" y="45.4">ADCIN2</text>
<text x="232.2" y="46.9">VCC</text>
<text x="240.7" y="45.6">8</text>
<text x="108.7" y="49.2">44</text>
<text x="114.7" y="50.5">HRESET</text>
<text x="147.3" y="53">SPI_CLK</text>
<text x="149.9" y="50.5">SPI_SS</text>
<text x="160.7" y="49.2">39</text>
<text x="160.7" y="51.8">38</text>
<text x="220.3" y="53.2">6</text>
<text x="220.5" y="48.1">1</text>
<text x="225.2" y="49.4">CS</text>
<text x="230.6" y="51.9">HOLD</text>
<text x="240.7" y="53.2">3</text>
<text x="240.7" y="50.7">7</text>
<text x="108.7" y="54.3">24</text>
<text x="108.7" y="56.9">26</text>
<text x="114.7" y="55.6">C_CC1</text>
<text x="114.7" y="58.1">C_CC2</text>
<text x="146.7" y="58.1">SPI_MOSI</text>
<text x="146.7" y="55.6">SPI_MISO</text>
<text x="160.7" y="54.3">36</text>
<text x="160.7" y="56.9">37</text>
<text x="220.3" y="58.3">2</text>
<text x="220.4" y="55.8">5</text>
<text x="225.2" y="59.6">DO</text>
<text x="225.2" y="57">DI</text>
<text x="225.2" y="54.5">CLK</text>
<text x="232" y="59.6">GND</text>
<text x="233.5" y="54.5">WP</text>
<text x="240.7" y="58.3">4</text>
<text x="108.7" y="64.5">50</text>
<text x="108.8" y="61.9">53</text>
<text x="114.7" y="63.2">C_USB_N(GPIO19)</text>
<text x="114.7" y="65.7">C_USB_P(GPIO18)</text>
<text x="147.2" y="65.7">I2C1_IRQ</text>
<text x="160.7" y="64.5">29</text>
<text x="108.7" y="69.6">16</text>
<text x="114.7" y="70.8">GPIO0</text>
<text x="146.6" y="70.8">I2C1_SDA</text>
<text x="146.9" y="68.3">I2C1_SCL</text>
<text x="160.7" y="67">27</text>
<text x="160.7" y="69.6">28</text>
<text x="108.7" y="72.1">17</text>
<text x="108.7" y="77.2">30</text>
<text x="108.7" y="74.6">18</text>
<text x="114.7" y="73.4">GPIO1</text>
<text x="114.7" y="75.9">GPIO2</text>
<text x="147.2" y="75.9">I2C2_IRQ</text>
<text x="160.7" y="74.6">34</text>
<text x="160.7" y="77.2">32</text>
<text x="29.6" y="82">B</text>
<text x="108.7" y="82.3">40</text>
<text x="108.8" y="79.7">31</text>
<text x="114.7" y="78.4">GPIO3(HPD)</text>
<text x="114.7" y="81">GPIO4</text>
<text x="114.7" y="83.5">GPIO12</text>
<text x="146.6" y="81">I2C2_SDA</text>
<text x="146.9" y="78.4">I2C2_SCL</text>
<text x="160.7" y="79.7">33</text>
<text x="265.9" y="82">B</text>
<text x="108.7" y="87.3">42</text>
<text x="108.8" y="89.9">43</text>
<text x="108.8" y="84.8">41</text>
<text x="114.7" y="86.1">GPIO13</text>
<text x="114.7" y="88.6">GPIO14(PWM)</text>
<text x="138.5" y="88.6">I2C3_IRQ!(GPIO7)</text>
<text x="160.7" y="87.3">23</text>
<text x="160.7" y="89.9">21</text>
<text x="108.7" y="95">49</text>
<text x="108.7" y="92.4">48</text>
<text x="114.7" y="91.1">GPIO15(PWM)</text>
<text x="114.7" y="93.7">GPIO16(PP_EXT1)</text>
<text x="138.6" y="93.7">I2C3_SDA(GPIO6)</text>
<text x="139" y="91.1">I2C3_SCL(GPIO5)</text>
<text x="160.7" y="92.4">22</text>
<text x="108.7" y="97.5">54</text>
<text x="108.7" y="100">55</text>
<text x="114.7" y="96.2">GPIO17(PP_EXT2)</text>
<text x="114.7" y="98.8">GPIO20</text>
<text x="114.7" y="101.3">GPIO21</text>
<text x="148.7" y="98.8">DRAIN1</text>
<text x="148.7" y="101.3">DRAIN1</text>
<text x="160.7" y="97.5">8</text>
<text x="160.7" y="100">15</text>
<text x="148.7" y="103.8">DRAIN1</text>
<text x="148.7" y="106.4">DRAIN1</text>
<text x="160.7" y="102.6">19</text>
<text x="160.7" y="105.1">58</text>
<text x="160.7" y="107.7">58_1</text>
<text x="148.7" y="108.9">DRAIN1</text>
<text x="148.7" y="111.5">DRAIN1</text>
<text x="160.7" y="110.2">58_2</text>
<text x="160.7" y="112.7">58_3</text>
<text x="148.7" y="114">DRAIN1</text>
<text x="148.7" y="116.5">DRAIN1</text>
<text x="148.7" y="119.1">DRAIN1</text>
<text x="160.7" y="115.3">58_4</text>
<text x="160.7" y="117.8">58_5</text>
<text x="148.5" y="124.2">DRAIN2</text>
<text x="148.7" y="121.6">DRAIN1</text>
<text x="160.7" y="120.4">58_6</text>
<text x="160.7" y="122.9">7</text>
<text x="160.7" y="125.4">52</text>
<text x="29.6" y="129.6">C</text>
<text x="148.5" y="126.7">DRAIN2</text>
<text x="148.5" y="129.2">DRAIN2</text>
<text x="148.5" y="131.8">DRAIN2</text>
<text x="160.7" y="128">56</text>
<text x="160.7" y="130.5">57</text>
<text x="265.9" y="129.6">C</text>
<text x="148.5" y="134.3">DRAIN2</text>
<text x="148.5" y="136.9">DRAIN2</text>
<text x="160.7" y="133.1">57_1</text>
<text x="160.7" y="135.6">57_2</text>
<text x="148.5" y="139.4">DRAIN2</text>
<text x="148.5" y="141.9">DRAIN2</text>
<text x="160.7" y="138.1">57_3</text>
<text x="160.7" y="140.7">57_4</text>
<text x="160.7" y="143.2">57_5</text>
<text x="148.5" y="144.5">DRAIN2</text>
<text x="148.5" y="147">DRAIN2</text>
<text x="160.7" y="145.8">57_6</text>
<text x="152" y="152.1">GND</text>
<text x="152" y="154.6">GND</text>
<text x="160.7" y="150.8">20</text>
<text x="160.7" y="153.4">45</text>
<text x="160.7" y="155.9">46</text>
<text x="152" y="157.2">GND</text>
<text x="152" y="159.7">GND</text>
<text x="160.7" y="158.5">47</text>
<text x="160.7" y="161">51</text>
<text x="152" y="162.3">GND</text>
<text x="152" y="164.8">GND</text>
<text x="152" y="167.3">GND</text>
<text x="160.7" y="163.5">59</text>
<text x="160.7" y="166.1">59_1</text>
<text x="152" y="169.9">GND</text>
<text x="152" y="172.4">GND</text>
<text x="160.7" y="168.6">59_2</text>
<text x="160.7" y="171.2">59_3</text>
<text x="160.7" y="173.7">59_4</text>
<text x="29.5" y="177.2">D</text>
<text x="152" y="175">GND</text>
<text x="152" y="177.5">GND</text>
<text x="160.7" y="176.2">59_5</text>
<text x="160.7" y="178.8">59_6</text>
<text x="176.4" y="176.9">Title</text>
<text x="265.8" y="177.2">D</text>
<text x="152" y="180">GND</text>
<text x="152" y="182.6">GND</text>
<text x="152" y="185.1">GND</text>
<text x="160.7" y="181.3">59_7</text>
<text x="160.7" y="183.9">59_8</text>
<text x="176.4" y="184.5">Size</text>
<text x="189.1" y="184.5">Number</text>
<text x="239.9" y="184.5">Revision</text>
<text x="152" y="187.7">GND</text>
<text x="152" y="190.2">GND</text>
<text x="160.7" y="186.4">59_9</text>
<text x="160.7" y="188.9">59_10</text>
<text x="160.7" y="191.5">59_11</text>
<text x="177.7" y="188.3">A</text>
<text x="152" y="192.7">GND</text>
<text x="176.4" y="192.2">Date:</text>
<text x="176.4" y="194.7">File:</text>
<text x="187.8" y="194.7">E:\Projects\..\PD.SchDoc</text>
<text x="187.8" y="192.2">9/10/2023</text>
<text x="227.2" y="192.2">Sheet</text>
<text x="227.2" y="194.7">Drawn By:</text>
<text x="234.1" y="192.2">of</text>
<text x="57.1" y="198.5">1</text>
<text x="117.3" y="198.5">2</text>
<text x="177.7" y="198.5">3</text>
<text x="237.9" y="198.5">4</text>
</g>
<g font-size="2.3" fill="#000080">
<text x="112.9" y="16.2">U1</text>
<text x="213.7" y="25.1">C7</text>
<text x="213.7" y="27.6">4.7uF 6.8V</text>
<text x="226.7" y="25">C8</text>
<text x="226.7" y="27.6">4.7uF 6.8V</text>
<text x="43.6" y="37.5">R2</text>
<text x="43.6" y="40">200k</text>
<text x="51.2" y="36.2">R1</text>
<text x="51.2" y="38.7">10k</text>
<text x="43.6" y="45.1">R3</text>
<text x="43.6" y="47.6">97.6k</text>
<text x="51.2" y="47.7">R7</text>
<text x="203.6" y="45.7">R6</text>
<text x="203.6" y="47.7">10k</text>
<text x="223.4" y="43.1">U2</text>
<text x="248.5" y="44.8">R4</text>
<text x="248.5" y="47.4">10k</text>
<text x="256.7" y="44.8">R5</text>
<text x="256.7" y="47.4">10k</text>
<text x="51.2" y="50.2">DNP</text>
<text x="58.8" y="57.3">R8</text>
<text x="58.8" y="59.8">10k</text>
<text x="223.4" y="63.4">W25Qxx</text>
<text x="57.5" y="77.6">RESET</text>
<text x="58.8" y="73.5">TP1</text>
<text x="59.1" y="80.1">TP2</text>
<text x="57.8" y="84.2">RESET</text>
<text x="113.4" y="193.9">TPS65987DDHRSHR</text>
</g>
<g font-size="2.3" fill="#f00">
<text x="167.3" y="20">+3V3</text>
<text x="167.3" y="22.6">TYPEC_VBUS</text>
<text x="167.3" y="35.3">+V_PD_VBUS</text>
<text x="167.3" y="32.7">+5V</text>
<text x="91.7" y="58.1">TYPEC_CC2</text>
<text x="91.9" y="55.6">TYPEC_CC1</text>
<text x="93" y="65.7">TYPEC_D+</text>
<text x="93.5" y="63.2">TYPEC_D-</text>
<text x="187.6" y="70.8">PD_SDA</text>
<text x="187.6" y="68.3">PD_SCL</text>
</g>
<g font-size="2.3" fill="#800000">
<text x="210" y="19">GND</text>
<text x="223" y="18.9">GND</text>
<text x="40.3" y="54.2">GND</text>
<text x="48" y="56.9">GND</text>
<text x="246.8" y="59.6">GND</text>
<text x="55.6" y="66.4">GND</text>
<text x="166.8" y="152.1">GND</text>
</g>
<g font-size="2.2" fill="#800000">
<text x="166" y="28.9">PDLDO_3V3</text>
<text x="42.3" y="34.4" transform="rotate(-90 42.3 34.4)">PDLDO_3V3</text>
<text x="50" y="33.1" transform="rotate(-90 50 33.1)">PDLDO_3V3</text>
<text x="206.6" y="41.6">PDLDO_3V3</text>
<text x="243.7" y="39.8">PDLDO_3V3</text>
<text x="92.6" y="49.2">PD_HRST</text>
<text x="65.2" y="74.3">PD_HRST</text>
<text x="65.4" y="80.9">PDLDO_3V3</text>
</g>
<g font-size="2.2" fill="#000080">
<text x="56.3" y="41.8">ADCIN1: &lt;NEED=1.08V, 0.33%3v3ldo&gt;</text>
<text x="56.3" y="44.4">ADCIN2: Set IIC Address to 011b</text>
</g>
</svg>
